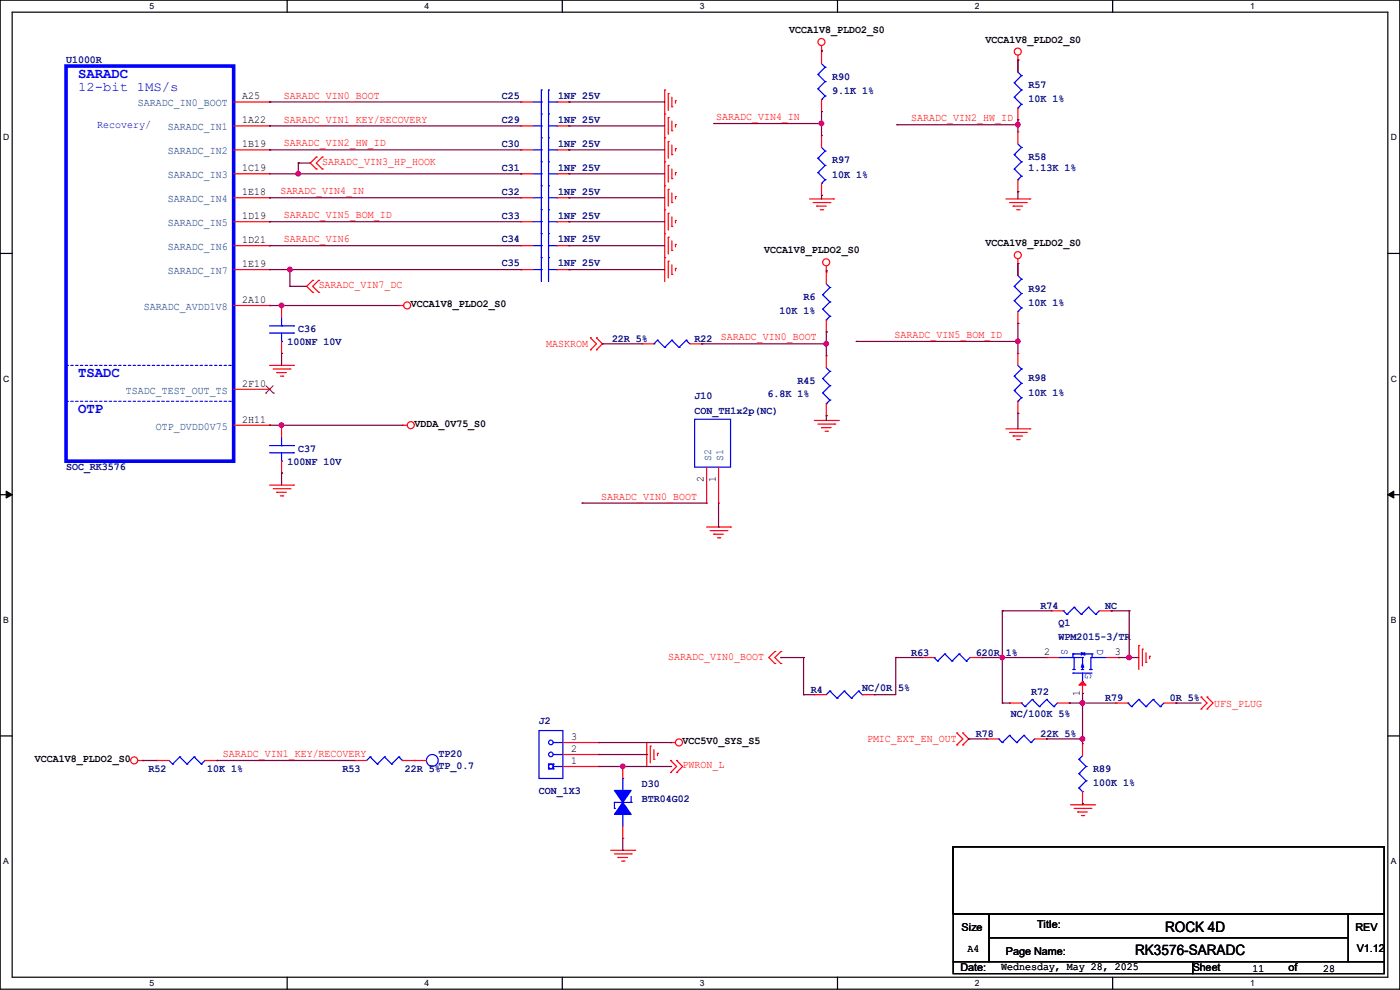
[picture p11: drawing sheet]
<svg xmlns="http://www.w3.org/2000/svg" width="297mm" height="210mm" viewBox="0 0 297 210" stroke-linecap="round" stroke-linejoin="round" font-family="sans-serif">
<path d="M0 0h297v209.8h-297zM2.6 2.6h291.8v204.7h-291.8z" fill="none" stroke="#000" stroke-width=".25"/>
<g fill="#fff">
<path d="M31.8 .3h.9v2h-.9z"/>
<path d="M31.8 207.6h.9v2h-.9z"/>
</g>
<path d="M60.9 0v2.6M60.9 207.3v2.5" fill="none" stroke="#000" stroke-width=".25"/>
<g fill="#fff">
<path d="M90.1 .3h1v2h-1z"/>
<path d="M90.1 207.6h1v2h-1z"/>
</g>
<path d="M119.3 0v2.6M119.3 207.3v2.5" fill="none" stroke="#000" stroke-width=".25"/>
<g fill="#fff">
<path d="M148.5 .3h.9v2h-.9z"/>
<path d="M148.5 207.6h.9v2h-.9z"/>
</g>
<path d="M177.7 0v2.6M177.7 207.3v2.5" fill="none" stroke="#000" stroke-width=".25"/>
<g fill="#fff">
<path d="M206.8 .3h1v2h-1z"/>
<path d="M206.8 207.6h1v2h-1z"/>
</g>
<path d="M236.1 0v2.6M236.1 207.3v2.5" fill="none" stroke="#000" stroke-width=".25"/>
<g fill="#fff">
<path d="M265.2 .3h1v2h-1z"/>
<path d="M265.2 207.6h1v2h-1z"/>
<path d="M.7 28.2h1.2v1.9h-1.2z"/>
<path d="M295.1 28.2h1.2v1.9h-1.2z"/>
<path d="M.7 79.3h1.2v2h-1.2z"/>
<path d="M295.1 79.3h1.2v2h-1.2z"/>
</g>
<path d="M0 53.8h2.6M294.4 53.8h2.6" fill="none" stroke="#000" stroke-width=".25"/>
<g fill="#fff">
<path d="M.7 130.5h1.2v2h-1.2z"/>
<path d="M295.1 130.5h1.1v2h-1.1z"/>
</g>
<path d="M0 104.9h2.6M294.4 104.9h2.6" fill="none" stroke="#000" stroke-width=".25"/>
<path d="M1.3 104.2l1.3 .7-1.3 .8zM294.4 104.9l1.3-.7v1.5z" fill="#000" stroke="#000" stroke-width=".21"/>
<g fill="#fff">
<path d="M.7 181.7h1.2v2h-1.2z"/>
<path d="M295.1 181.7h1.1v2h-1.1z"/>
</g>
<path d="M0 156.1h2.6M294.4 156.1h2.6M202.2 179.6h91.5v14.2h-91.5zM202.2 193.8h7.6v10.2h-7.6zM209.8 193.8h76.2v5.1h-76.2zM209.8 198.9h76.2v5.1h-76.2zM286 193.8h7.7v10.2h-7.7zM202.2 204h50.8v2.5h-50.8zM253 204h40.7v2.5h-40.7z" fill="none" stroke="#000" stroke-width=".25"/>
<g fill="none" stroke="#f00" stroke-width=".25">
<path d="M141 19.1h.1M141 19.1v40.6M141.8 19.9h.1M141.8 19.9v3.5M174.3 10.7h.1M174.3 11h.1M174.3 9.7v1M174.3 11v2.5M215.9 12.7h.1M215.9 11.7v3.6M49.6 36.9h7.6M49.6 26.7h7.6"/>
<path d="M49.6 21.6h7.6M49.6 31.8h7.6M57.2 21.6h.1M57.2 26.7h.1M57.2 31.8h.1M57.2 36.9h.1M67.1 33.3h.1M67.1 35.9h.1M67.1 33.3l-1.3 1.3 1.3 1.3M68.4 35.9h.1M68.4 33.3h.1M68.4 33.3l-1.3 1.3 1.3 1.3"/>
<path d="M110.5 36.9h.1M110.5 26.7h.1M110.5 21.6h.1M110.5 31.8h.1M110.5 36.9h2.6M110.5 26.7h2.6M110.5 21.6h2.6M110.5 31.8h2.6M118.2 36.9h2.5M118.2 26.7h2.5M118.2 21.6h2.5M118.2 31.8h2.5"/>
<path d="M120.7 36.9h.1M120.7 26.7h.1M120.7 21.6h.1M120.7 31.8h.1M141 24.2h.1M141 29.3h.1M141 34.3h.1M141 39.4h.1M141.8 24.9h.1M141.8 30h.1M141.8 35.1h.1M141.8 24.9v3.6"/>
<path d="M141.8 30v3.6M141.8 35.1v3.6M142.5 22.6h.1M142.5 27.7h.1M142.5 32.8h.1M142.5 37.9h.1M142.5 20.6v2M142.5 25.7v2M142.5 30.8v2M142.5 35.9v2M143.3 21.4h.1M143.3 26.5h.1"/>
<path d="M143.3 31.5h.1M143.3 36.6h.1M143.3 21.4v.5M143.3 26.5v.5M143.3 31.5v.5M143.3 36.6v.5M174.3 23.7h.1M174.3 28.7h.1M174.3 21.1v2.6M174.3 28.7v2.6M174.3 38.9v2.5M215.9 25.4h.1"/>
<path d="M215.9 28h.1M215.9 22.9v2.5M215.9 28v2.5M215.9 38.1v2.6M49.6 52.1h7.6M49.6 42h7.6M49.6 47h7.6M49.6 57.2h7.6M57.2 42h.1M57.2 47h.1M57.2 52.1h.1M57.2 57.2h.1"/>
<path d="M66.3 59.5h.1M66.3 59.5l-1.2 1.2 1.2 1.3M67.6 59.5h.1M67.6 59.5l-1.3 1.2 1.3 1.3M110.5 52.1h.1M110.5 42h.1M110.5 47h.1M110.5 57.2h.1M110.5 52.1h2.6M110.5 42h2.6M110.5 47h2.6M110.5 57.2h2.6"/>
<path d="M118.2 52.1h2.5M118.2 42h2.5M118.2 47h2.5M118.2 57.2h2.5M120.7 52.1h.1M120.7 42h.1M120.7 47h.1M120.7 57.2h.1M141 44.5h.1M141 49.6h.1M141 54.7h.1M141.8 40.2h.1"/>
<path d="M141.8 45.3h.1M141.8 50.3h.1M141.8 55.4h.1M141.8 40.2v3.5M141.8 45.3v3.5M141.8 50.3v3.6M141.8 55.4v3.6M142.5 43h.1M142.5 48h.1M142.5 53.1h.1M142.5 58.2h.1M142.5 40.9v2.1"/>
<path d="M142.5 46v2M142.5 51.1v2M142.5 56.2v2M143.3 41.7h.1M143.3 46.8h.1M143.3 51.9h.1M143.3 56.9h.1M143.3 41.7v.5M143.3 46.8v.5M143.3 51.9v.5M143.3 56.9v.5M171.7 42.2h5.1"/>
<path d="M172.5 43h3.6M173.3 43.7h.1M173.3 43.7h2M174 44.5h.5M174.3 41.4h.1M174.5 44.5h.1M175.3 57.4h.1M175.3 57.7h.1M175.3 56.4v1M175.3 57.7v2.5M176.1 43h.1M176.8 42.2h.1"/>
<path d="M213.4 42.2h5.1M214.2 43h3.5M214.9 43.7h.1M214.9 43.7h2.1M215.7 44.5h.5M215.9 55.9h.1M215.9 40.7h.1M215.9 54.9v3.6M216.2 44.5h.1M217.7 43h.1M218.5 42.2h.1M49.6 64.8h7.6"/>
<path d="M57.2 64.8h.1M57.2 77.5h5.1M58 78.3h3.5M58.7 79h.1M58.7 79h2M59.5 79.8h.5M59.7 64.8h.1M59.7 75h.1M59.7 64.8v2.6M59.7 72.4v2.6M60 79.8h.1M61.5 78.3h.1"/>
<path d="M62.3 77.5h.1M66.3 62h.1M67.6 62h.1M84.6 64.8h.1M84.6 64.8h1M125.3 71.7h.1M125.3 74.2h.1M125.3 71.7l1.2 1.2-1.2 1.3M126.5 74.2h.1M126.5 71.7h.1M126.5 71.7l1.3 1.2-1.3 1.3M136.2 72.9h.1"/>
<path d="M136.2 72.9h2.5M146.3 72.9h2.6M148.9 72.9h.1M175.3 70.4h.1M175.3 75.5h.1M175.3 67.9v2.5M175.3 75.5v2.5M215.9 75h.1M215.9 68.6h.1M215.9 66.1v2.5M215.9 75v2.5M49.6 90.2h7.6"/>
<path d="M49.6 82.6h7.6M57.2 82.6h.1M57.2 90.2h.1M59.7 90.2h.1M59.7 90.2v2.6M59.7 97.8v2.6M85.4 90.2h.1M85.4 90.2h1M149.9 99.1v7.6M152.4 99.1v7.6M172.8 89.2h5M173.5 90h3.6"/>
<path d="M174.3 90.7h.1M174.3 90.7h2M175 91.5h.6M175.3 88.2h.1M175.3 85.6v2.6M175.6 91.5h.1M177.1 90h.1M177.8 89.2h.1M213.4 91h5.1M214.2 91.7h3.5M214.9 92.5h.1M214.9 92.5h2.1"/>
<path d="M215.7 93.3h.5M215.9 87.7h.1M215.9 85.1v2.6M216.2 93.3h.1M217.7 91.7h.1M218.5 91h.1M57.2 102.9h5.1M58 103.7h3.5M58.7 104.4h.1M58.7 104.4h2M59.5 105.2h.5M59.7 100.4h.1"/>
<path d="M60 105.2h.1M61.5 103.7h.1M62.3 102.9h.1M149.9 106.7h.1M149.9 111.8h5.1M150.7 112.6h3.5M151.4 113.3h.1M151.4 113.3h2.1M152.2 114.1h.5M152.4 106.7h.1M152.7 114.1h.1M154.2 112.6h.1"/>
<path d="M155 111.8h.1M164.4 138.2h.1M164.4 138.2l-1.3 1.3 1.3 1.3M165.7 138.2h.1M165.7 138.2l-1.3 1.3 1.3 1.3M195.6 139.5h.1M195.6 139.5h2.6M205.8 139.5h2.5M208.3 139.5h.1M222 139.5h.1M222 139.5h2.6M223.1 129.6h.1"/>
<path d="M223.1 129.6h2.5M233.2 129.6h2.6M234.7 139.5h2.6M235.8 129.6h.1M237.3 139.5h.1M241.6 136.9h.1M241.6 136.9v5.1M242.4 137.7h.1M242.4 137.7v3.6M243.1 138.5v2M243.9 139.2h.1M243.9 139.2v.5"/>
<path d="M119.4 157.5h7.6M127 157.5h.1M137.2 157.5h.1M137.2 157.5v5.1M138 158.3h.1M138 158.3v3.5M138.7 159v2.1M139.5 159.8h.1M139.5 159.8v.5M142.3 157.5h.1M142.3 157.5h1M164.4 140.8h.1"/>
<path d="M165.7 140.8h.1M172.8 147.4h.1M172.8 147.4h2.5M182.9 147.4h2.6M185.5 147.4h.1M203 158h.1M203 155.5h.1M203 155.5l1.3 1.3-1.3 1.2M204.3 155.5h.1M204.3 158h.1M204.3 155.5l1.2 1.3-1.2 1.2M209.3 156.8h.1"/>
<path d="M209.3 156.8h2.6M214.2 149.1h.1M214.2 149.1h2.5M219.5 156.8h2.5M222 156.8h.1M224.3 149.1h2.6M226.9 149.1h.1M229.7 157.8h.1M229.7 147.1h.1M229.7 144.6v2.5M229.7 157.8v2.5M236.8 149.1h.1"/>
<path d="M236.8 149.1h2.5M243.1 140.5h.1M246.9 149.1h2.6M249.5 149.1h.1M254.8 150.4h.1M254.8 147.9h.1M254.8 147.9l1.3 1.2-1.3 1.3M256.1 150.4h.1M256.1 147.9h.1M256.1 147.9l1.2 1.2-1.2 1.3M29.3 161.3h1M30.3 161.3h.1"/>
<path d="M33.3 161.3h.1M33.3 161.3h2.6M43.5 161.3h2.5M46 161.3h.1M75.2 161.3h.1M75.2 161.3h2.6M85.4 161.3h5.1M87.9 161.3h.1M119.4 162.6h7.6M119.4 160.1h7.6M127 162.6h.1M127 160.1h.1"/>
<path d="M132.1 177.8h.1M132.1 162.6h.1M132.1 162.6v2.5M132.1 175.3v2.5M138.7 161.1h.1M142.3 161.3h.1M142.3 163.9h.1M142.3 161.3l1.3 1.3-1.3 1.3M143.6 161.3h.1M143.6 163.9h.1M143.6 161.3l1.2 1.3-1.2 1.3M227.1 170.7h5.1"/>
<path d="M227.9 171.5h3.5M228.6 172.3h.1M228.6 172.3h2.1M229.4 173h.5M229.7 170.5h.1M229.7 167.9v2.6M229.9 173h.1M231.4 171.5h.1M232.2 170.7h.1M129.6 180.4h5.1M130.3 181.1h3.6M131.1 181.9h.1"/>
<path d="M131.1 181.9h2M131.9 182.7h.5M132.4 182.7h.1M133.9 181.1h.1M134.7 180.4h.1"/>
<circle cx="174.3" cy="8.9" r=".74"/>
<circle cx="215.9" cy="10.9" r=".74"/>
<circle cx="175.3" cy="55.6" r=".74"/>
<circle cx="215.9" cy="54.1" r=".74"/>
<circle cx="86.4" cy="64.8" r=".74"/>
<circle cx="87.1" cy="90.2" r=".74"/>
<circle cx="144" cy="157.5" r=".74"/>
<circle cx="28.5" cy="161.3" r=".74"/>
</g>
<g fill="none" stroke="#00f" stroke-width=".25">
<path d="M114.9 19.1h.1M114.9 19.1v40.6M116.4 19.1h.1M116.4 19.1v40.6M173.5 15.8h.1M173.5 18.8h.1M173.5 15.8l1.5 1.5M173.5 18.8l1.5 1.6M174.3 13.5l.7 .8M175 14.3h.1M175 17.3h.1M175 14.3l-1.5 1.5"/>
<path d="M175 17.3l-1.5 1.5M215.2 17.6h.1M215.2 17.6l1.5 1.5M215.9 15.3l.8 .7M216.7 16h.1M216.7 19.1h.1M216.7 16l-1.5 1.6M216.7 19.1l-1.5 1.5M113.1 36.9h1.8M113.1 26.7h1.8M113.1 21.6h1.8M113.1 31.8h1.8"/>
<path d="M114.9 36.9h.1M114.9 34.3h.1M114.9 26.7h.1M114.9 24.2h.1M114.9 21.6h.1M114.9 39.4h.1M114.9 31.8h.1M114.9 29.3h.1M116.4 34.3h.1M116.4 24.2h.1M116.4 39.4h.1M116.4 29.3h.1"/>
<path d="M116.4 36.9h1.8M116.4 26.7h1.8M116.4 21.6h1.8M116.4 31.8h1.8M118.2 36.9h.1M118.2 26.7h.1M118.2 21.6h.1M118.2 31.8h.1M173.5 33.6h.1M173.5 36.6h.1M173.5 33.6l1.5 1.5M173.5 36.6l1.5 1.5"/>
<path d="M174.3 21.1h.1M174.3 38.9h.1M174.3 31.3l.7 .7M175 20.4h.1M175 32h.1M175 35.1h.1M175 38.1h.1M175 20.4l-.7 .7M175 32l-1.5 1.6M175 35.1l-1.5 1.5M175 38.1l-.7 .8M215.2 20.6h.1"/>
<path d="M215.2 32.8h.1M215.2 35.9h.1M215.2 20.6l1.5 1.5M215.2 32.8l1.5 1.5M215.2 35.9l1.5 1.5M215.9 22.9h.1M215.9 38.1h.1M215.9 30.5l.8 .8M216.7 22.1h.1M216.7 31.3h.1M216.7 34.3h.1M216.7 37.4h.1"/>
<path d="M216.7 22.1l-.8 .8M216.7 31.3l-1.5 1.5M216.7 34.3l-1.5 1.6M216.7 37.4l-.8 .7M113.1 52.1h1.8M113.1 42h1.8M113.1 47h1.8M113.1 57.2h1.8M114.9 52.1h.1M114.9 49.6h.1M114.9 42h.1M114.9 47h.1"/>
<path d="M114.9 44.5h.1M114.9 57.2h.1M114.9 54.7h.1M116.4 49.6h.1M116.4 44.5h.1M116.4 54.7h.1M116.4 52.1h1.8M116.4 42h1.8M116.4 47h1.8M116.4 57.2h1.8M118.2 52.1h.1M118.2 42h.1"/>
<path d="M118.2 47h.1M118.2 57.2h.1M215.9 58.5l.8 .7M216.7 59.2h.1M216.7 59.2l-1.5 1.5M57.2 70.7h5.1M57.2 69.1h5.1M59.7 72.4h.1M59.7 69.1h.1M59.7 67.4v1.7M59.7 70.7v1.7M62.3 70.7h.1"/>
<path d="M62.3 69.1h.1M138.7 72.9h.1M139.5 72.2h.1M139.5 72.2l1.5 1.5M139.5 72.2l-.8 .7M141 73.7h.1M142.5 72.2h.1M142.5 72.2l1.6 1.5M142.5 72.2l-1.5 1.5M144.1 73.7h.1M145.6 72.2h.1M145.6 72.2l.7 .7"/>
<path d="M145.6 72.2l-1.5 1.5M174.5 62.5h.1M174.5 65.6h.1M174.5 62.5l1.6 1.6M174.5 65.6l1.6 1.5M175.3 67.9h.1M175.3 60.2l.8 .8M175.3 78l.8 .8M176.1 61h.1M176.1 64.1h.1M176.1 67.1h.1M176.1 78.8h.1"/>
<path d="M176.1 61l-1.6 1.5M176.1 64.1l-1.6 1.5M176.1 67.1l-.8 .8M176.1 78.8l-1.6 1.5M215.2 79.8h.1M215.2 60.7h.1M215.2 63.8h.1M215.2 79.8l1.5 1.5M215.2 60.7l1.5 1.6M215.2 63.8l1.5 1.5M215.9 66.1h.1M215.9 77.5l.8 .8"/>
<path d="M216.7 78.3h.1M216.7 62.3h.1M216.7 65.3h.1M216.7 78.3l-1.5 1.5M216.7 62.3l-1.5 1.5M216.7 65.3l-.8 .8M57.2 96.1h5.1M57.2 94.5h5.1M59.7 97.8h.1M59.7 94.5h.1M59.7 92.8v1.7M59.7 96.1v1.7"/>
<path d="M62.3 96.1h.1M62.3 94.5h.1M147.4 88.9h7.6v10.2h-7.6zM174.5 80.3h.1M174.5 83.4h.1M174.5 80.3l1.6 1.5M174.5 83.4l1.6 1.5M175.3 85.6h.1M176.1 81.8h.1M176.1 84.9h.1M176.1 81.8l-1.6 1.6M176.1 84.9l-.8 .7"/>
<path d="M215.2 82.8h.1M215.2 82.8l1.5 1.6M215.9 85.1h.1M216.7 81.3h.1M216.7 84.4h.1M216.7 81.3l-1.5 1.5M216.7 84.4l-.8 .7M198.2 139.5h.1M198.2 139.5l.7 .8M200.4 138.7h.1M200.4 138.7l1.6 1.6M200.4 138.7l-1.5 1.6"/>
<path d="M203.5 138.7h.1M203.5 138.7l1.5 1.6M203.5 138.7l-1.5 1.6M205.8 139.5l-.8 .8M224.6 139.5h.1M224.6 139.5h5.1M225.6 129.6h.1M225.6 129.6l.8 .7M226.4 130.3h.1M227.1 139.5h.1M227.6 138.7h.1M227.6 138.7v.8"/>
<path d="M227.6 138.7h1.8M227.9 139.5h.1M227.9 128.8h.1M227.9 139.5v2.5M227.9 128.8l1.5 1.5M227.9 128.8l-1.5 1.5M229.4 138.5h.1M229.4 130.3h.1M229.4 138.5v.5M229.7 139.5h.1M229.7 139.5v1.3M230.2 138.7h1.5"/>
<path d="M230.9 128.8h.1M230.9 128.8l1.6 1.5M230.9 128.8l-1.5 1.5M231.4 139.5h.1M231.4 139.5h3.3M231.4 139.5v2.5M231.7 138.7h.1M231.7 139.5h.1M231.7 138.7v.8M232.2 139.5h.1M232.5 130.3h.1M233.2 129.6l-.7 .7"/>
<path d="M114.3 155h5.1v10.1h-5.1zM117.4 157.5h.1M117.4 157.5h2M176.1 146.6h.1M176.1 146.6l-.8 .8M176.1 146.6l1.5 1.5M177.6 148.1h.1M179.1 146.6h.1M179.1 146.6l-1.5 1.5M179.1 146.6l1.5 1.5M180.6 148.1h.1M182.2 146.6h.1"/>
<path d="M182.2 146.6l-1.6 1.5M182.2 146.6l.7 .8M182.9 147.4h.1M198.9 140.3h.1M202 140.3h.1M205 140.3h.1M211.9 156.8h.1M211.9 156.8l.7 .7M212.6 157.5h.1M214.2 156h.1M214.2 156l1.5 1.5M214.2 156l-1.6 1.5"/>
<path d="M215.7 157.5h.1M216.7 149.1h.1M216.7 149.1l.8 .8M217.2 156h.1M217.2 156l1.5 1.5M217.2 156l-1.5 1.5M217.5 149.9h.1M218.7 157.5h.1M219 148.4h.1M219 148.4l1.5 1.5M219 148.4l-1.5 1.5M219.5 156.8l-.8 .7"/>
<path d="M220.5 149.9h.1M222 148.4h.1M222 148.4l1.6 1.5M222 148.4l-1.5 1.5M223.6 149.9h.1M224.3 149.1l-.7 .8M227.6 142h.1M227.6 142.8h.1M227.6 142h.5M227.6 142.8h4.1M229.4 142h.1M229.4 142h.5"/>
<path d="M229.7 144.6h.1M229.7 141.5h.1M229.7 141.5v.5M229.7 142.8v1.8M231.2 142h.1M231.2 142h.5M231.4 142h.1M239.3 149.1h.1M239.3 149.1l.8 .8M240.1 149.9h.1M241.6 148.4h.1M241.6 148.4l-1.5 1.5"/>
<path d="M241.6 148.4l1.5 1.5M243.1 149.9h.1M244.6 148.4h.1M244.6 148.4l-1.5 1.5M244.6 148.4l1.6 1.5M246.2 149.9h.1M246.9 149.1l-.7 .8M35.9 161.3l.7 .8M36.6 162.1h.1M38.1 160.6h.1M38.1 160.6l-1.5 1.5M38.1 160.6l1.6 1.5"/>
<path d="M39.7 162.1h.1M41.2 160.6h.1M41.2 160.6l-1.5 1.5M41.2 160.6l1.5 1.5M42.7 162.1h.1M43.5 161.3h.1M43.5 161.3l-.8 .8M78.5 160.6h.1M78.5 160.6l-.7 .7M78.5 160.6l1.6 1.5M80.1 162.1h.1M81.6 160.6h.1"/>
<path d="M81.6 160.6l-1.5 1.5M81.6 160.6l1.5 1.5M83.1 162.1h.1M84.6 160.6h.1M84.6 160.6l-1.5 1.5M84.6 160.6l.8 .7M85.4 161.3h.1M116.4 162.1h.1M116.4 163.1h.1M116.4 162.1v1M116.4 163.1h1M116.4 162.1h1"/>
<path d="M117.4 160.1h.1M117.4 163.1h.1M117.4 162.6h.1M117.4 162.1h.1M117.4 160.1h2M117.4 162.6h2M117.4 162.1v1M130.3 170.2h.1M130.3 171.5h.1M130.3 170.2h3.6M130.3 170.2v1.3M132.1 172.8h.1"/>
<path d="M132.1 165.1h.1M132.1 165.1v2.6M132.1 172.8v2.5M133.9 170.2h.1M133.9 169v1.2M228.9 161.1h.1M228.9 164.1h.1M228.9 167.2h.1M228.9 161.1l1.5 1.5M228.9 164.1l1.5 1.6M228.9 167.2l.8 .7M229.7 167.9h.1"/>
<path d="M229.7 160.3l-.8 .8M230.4 162.6h.1M230.4 165.7h.1M230.4 162.6l-1.5 1.5M230.4 165.7l-1.5 1.5"/>
<circle cx="116.9" cy="157.5" r=".49"/>
<circle cx="91.7" cy="161.3" r="1.25"/>
<circle cx="116.9" cy="160" r=".49"/>
<circle cx="116.9" cy="162.6" r=".49"/>
</g>
<g fill="#00f" stroke="#00f" stroke-width=".25">
<path d="M132.1 170.2l1.8 2.6h-3.6z" fill-rule="evenodd"/>
<path d="M130.3 167.7h3.6l-1.8 2.5z" fill-rule="evenodd"/>
<path d="M229.4 138.7l.8-.2v.5z" fill-rule="evenodd"/>
<path d="M229.7 140.8l.2 .7h-.5z" fill-rule="evenodd"/>
</g>
<path d="M228.9 145.3l.8-.7 .7 .7z" fill="#f00" stroke="#f00" stroke-width=".25"/>
<path d="M14 14h35.6v83.8h-35.6z" fill="none" stroke="#00f" stroke-width=".76"/>
<path d="M14 77.5h35.6M49.6 77.5h.1M14 85.1h35.6M49.6 85.1h.1" fill="none" stroke="#00f" stroke-width=".25" stroke-dasharray=".5 .5"/>
<path d="M56.4 83.4h.1M56.4 81.8l1.6 1.6M58 81.8l-1.6 1.6M58 83.4h.1" fill="none" stroke="#7f3f00" stroke-width=".21"/>
<g fill="none" stroke="#7f003f" stroke-width=".25">
<path d="M174.3 10.7h.1M174.3 10.7v.3M215.9 12.7h.1M215.9 12.7v2.6M57.2 21.6h.1M57.2 26.7h.1M57.2 31.8h.1M57.2 21.6h53.3M57.2 26.7h53.3M57.2 31.8h53.3M57.2 36.9h53.3M63.3 36.9h.1"/>
<path d="M63.3 34.6h.1M63.3 34.6h2.5M63.3 34.6v2.3M110.5 36.9h.1M120.7 26.7h.1M120.7 31.8h.1M120.7 21.6h.1M120.7 36.9h.1M120.7 21.6h20.3M120.7 26.7h20.3M120.7 31.8h20.3M120.7 36.9h20.3"/>
<path d="M151.4 26.2h.1M151.4 26.2h22.9M174.3 23.7h.1M174.3 26.2h.1M174.3 23.7v5M190.3 26.5h.1M190.3 26.5h25.6M215.9 26.5h.1M215.9 25.4h.1M215.9 25.4v2.6M57.2 42h.1M57.2 47h.1"/>
<path d="M57.2 52.1h.1M57.2 42h53.3M57.2 47h53.3M57.2 52.1h53.3M57.2 57.2h53.3M61.5 57.2h.1M61.5 57.2v3.5M110.5 57.2h.1M120.7 42h.1M120.7 47h.1M120.7 52.1h.1M120.7 57.2h.1"/>
<path d="M120.7 42h20.3M120.7 47h20.3M120.7 52.1h20.3M120.7 57.2h20.3M174.3 41.4h.1M174.3 41.4v.8M175.3 57.4h.1M175.3 57.4v.3M215.9 40.7h.1M215.9 55.9h.1M215.9 40.7v1.5M215.9 55.9v2.6"/>
<path d="M57.2 64.8h.1M57.2 64.8h27.4M59.7 64.8h.1M59.7 75h.1M59.7 75v2.5M61.5 60.7h.1M61.5 60.7h3.6M127.8 72.9h.1M127.8 72.9h8.4M148.9 72.9h.1M148.9 72.9h26.4M175.3 70.4h.1"/>
<path d="M175.3 72.9h.1M175.3 70.4v5.1M181.7 72.4h.1M181.7 72.4h34.2M215.9 72.4h.1M215.9 68.6h.1M215.9 68.6v6.4M57.2 90.2h.1M57.2 90.2h28.2M59.7 90.2h.1M175.3 88.2h.1M175.3 88.2v1"/>
<path d="M215.9 87.7h.1M215.9 87.7v3.3M59.7 100.4h.1M59.7 100.4v2.5M123.5 106.7h.1M123.5 106.7h26.4M152.4 111.8h.1M152.4 106.7v5.1M165.7 139.5h.1M165.7 139.5h4.8M170.5 139.5h.1M170.5 139.5v7.9"/>
<path d="M190 139.5h.1M190 139.5h5.6M190 139.5v7.9h-4.5M208.3 139.5h.1M208.3 139.5h13.7M212.6 139.5h.1M212.6 129.6h.1M212.6 129.6v19.5M212.6 129.6h10.5M235.8 129.6h.1M235.8 129.6h3.8M237.3 139.5h.1"/>
<path d="M237.3 139.5h4.3M239.6 129.6h.1M239.6 139.5h.1M239.6 129.6v9.9M127 157.5h15.3M142.3 157.5h.1M170.5 147.4h.1M170.5 147.4h2.3M185.5 147.4h.1M205.5 156.8h.1M205.5 156.8h3.8M212.6 149.1h.1"/>
<path d="M212.6 149.1h1.6M222 156.8h.1M222 156.8h7.7M226.9 149.1h.1M226.9 149.1h9.9M229.7 149.1h.1M229.7 147.1h.1M229.7 156.8h.1M229.7 147.1v10.7M249.5 149.1h.1M249.5 149.1h5.3M30.3 161.3h.1"/>
<path d="M30.3 161.3h3M46 161.3h.1M46 161.3h29.2M127 160.1h10.2M127 162.6h15.3M132.1 162.6h.1M132.1 177.8v2.6M137.2 160.1h.1M142.3 162.6h.1M229.7 170.5h.1M229.7 170.5v.2M132.1 180.4h.1"/>
</g>
<g fill="#f0f" stroke="#f0f" stroke-width=".25">
<circle cx="174.3" cy="26.2" r=".49"/>
<circle cx="59.7" cy="90.2" r=".49"/>
<circle cx="59.7" cy="64.8" r=".49"/>
<circle cx="215.9" cy="26.4" r=".49"/>
<circle cx="215.9" cy="72.4" r=".49"/>
<circle cx="229.6" cy="156.7" r=".49"/>
<circle cx="175.3" cy="72.9" r=".49"/>
<circle cx="229.6" cy="149.1" r=".49"/>
<circle cx="61.5" cy="57.2" r=".49"/>
<circle cx="63.3" cy="36.9" r=".49"/>
<circle cx="212.6" cy="139.5" r=".49"/>
<circle cx="239.5" cy="139.5" r=".49"/>
<circle cx="132.1" cy="162.6" r=".49"/>
</g>
<g font-size="3" fill="#00f">
<text x="16.6" y="16.6">SARADC</text>
<text x="16.6" y="80.1">TSADC</text>
<text x="16.6" y="87.7">OTP</text>
</g>
<g font-size="3">
<text x="247.2" y="197.6">ROCK 4D</text>
<text x="240.8" y="202.7">RK3576-SARADC</text>
</g>
<text font-size="2.8" fill="#00f" x="16.6" y="19.3">12-bit 1MS/s</text>
<g font-size="2.3">
<text x="167.4" y="7">VCCA1V8_PLDO2_S0</text>
<text x="209.1" y="9">VCCA1V8_PLDO2_S0</text>
<text x="51.4" y="21.1">A25</text>
<text x="51.4" y="26.2">1A22</text>
<text x="51.4" y="31.2">1B19</text>
<text x="51.4" y="36.3">1C19</text>
<text x="51.4" y="41.4">1E18</text>
<text x="51.4" y="46.5">1D19</text>
<text x="51.4" y="51.6">1D21</text>
<text x="162.1" y="53.7">VCCA1V8_PLDO2_S0</text>
<text x="209.1" y="52.2">VCCA1V8_PLDO2_S0</text>
<text x="51.4" y="56.6">1E19</text>
<text x="51.4" y="64.3">2A10</text>
<text x="87.2" y="65.2">VCCA1V8_PLDO2_S0</text>
<text x="51.4" y="82">2F10</text>
<text x="51.4" y="89.7">2H11</text>
<text x="87.9" y="90.6">VDDA_0V75_S0</text>
<text x="149.4" y="102.2" transform="rotate(-90 149.4 102.2)">2</text>
<text x="151.9" y="102.2" transform="rotate(-90 151.9 102.2)">1</text>
<text x="221.5" y="138.9">2</text>
<text x="236.5" y="138.9">3</text>
<text x="229.1" y="147.6" transform="rotate(-90 229.1 147.6)">1</text>
<text x="7.4" y="161.7">VCCA1V8_PLDO2_S0</text>
<text x="121.2" y="159.5">2</text>
<text x="121.2" y="157">3</text>
<text x="144.8" y="157.9">VCC5V0_SYS_S5</text>
<text x="121.2" y="162.1">1</text>
<text x="204" y="197.4">Size</text>
<text x="220" y="196.9">Title:</text>
<text x="287.6" y="197.4">REV</text>
<text x="205.3" y="202.1">A4</text>
<text x="213.4" y="202.5">Page Name:</text>
<text x="287.8" y="202">V1.12</text>
<text x="203.8" y="206.1">Date:</text>
<text x="212.4" y="205.9">Wednesday, May 28, 2025</text>
<text x="253" y="206.1">Sheet</text>
<text x="265.7" y="206.1">11</text>
<text x="273.3" y="206.1">of</text>
<text x="280.7" y="206.1">28</text>
</g>
<g font-size="2.3" fill="#00007f">
<text x="14" y="13.3">U1000R</text>
<text x="176.6" y="16.9">R90</text>
<text x="106.5" y="21">C25</text>
<text x="118.4" y="21">1NF 25V</text>
<text x="176.6" y="19.9">9.1K 1%</text>
<text x="218.2" y="18.7">R57</text>
<text x="218.2" y="21.7">10K 1%</text>
<text x="106.5" y="26">C29</text>
<text x="118.4" y="26">1NF 25V</text>
<text x="106.5" y="31.1">C30</text>
<text x="118.4" y="31.1">1NF 25V</text>
<text x="176.6" y="34.7">R97</text>
<text x="218.2" y="33.9">R58</text>
<text x="106.5" y="36.2">C31</text>
<text x="106.5" y="41.3">C32</text>
<text x="118.4" y="36.2">1NF 25V</text>
<text x="118.4" y="41.3">1NF 25V</text>
<text x="176.6" y="37.7">10K 1%</text>
<text x="218.2" y="36.2">1.13K 1%</text>
<text x="106.5" y="46.4">C33</text>
<text x="118.4" y="46.4">1NF 25V</text>
<text x="106.5" y="51.4">C34</text>
<text x="118.4" y="51.4">1NF 25V</text>
<text x="106.5" y="56.5">C35</text>
<text x="118.4" y="56.5">1NF 25V</text>
<text x="170.5" y="63.6">R6</text>
<text x="218.2" y="61.8">R92</text>
<text x="218.2" y="64.9">10K 1%</text>
<text x="63.3" y="70.5">C36</text>
<text x="165.4" y="66.7">10K 1%</text>
<text x="61" y="73.3">100NF 10V</text>
<text x="129.8" y="72.5">22R 5%</text>
<text x="147.4" y="72.5">R22</text>
<text x="169.2" y="81.4">R45</text>
<text x="218.2" y="80.9">R98</text>
<text x="218.2" y="83.9">10K 1%</text>
<text x="147.4" y="84.7">J10</text>
<text x="147.4" y="87.8">CON_TH1x2p(NC)</text>
<text x="162.9" y="84.2">6.8K 1%</text>
<text x="63.3" y="95.9">C37</text>
<text x="14" y="99.7">SOC_RK3576</text>
<text x="61" y="98.7">100NF 10V</text>
<text x="220.8" y="129.2">R74</text>
<text x="234.5" y="129.2">NC</text>
<text x="224.6" y="132.7">Q1</text>
<text x="224.6" y="135.8">WPM2015-3/TR</text>
<text x="193.3" y="139.1">R63</text>
<text x="207" y="139.1">620R 1%</text>
<text x="172" y="146.9">R4</text>
<text x="182.9" y="146.7">NC/0R 5%</text>
<text x="218.7" y="147.4">R72</text>
<text x="234.5" y="148.7">R79</text>
<text x="248.2" y="148.7">0R 5%</text>
<text x="114.3" y="153.5">J2</text>
<text x="214.4" y="152">NC/100K 5%</text>
<text x="93" y="160.7">TP20</text>
<text x="207.1" y="156.3">R78</text>
<text x="220.8" y="156.3">22K 5%</text>
<text x="31.5" y="163.7">R52</text>
<text x="44" y="163.7">10K 1%</text>
<text x="72.7" y="163.7">R53</text>
<text x="85.9" y="163.7">22R 5%TP_0.7</text>
<text x="136.2" y="167">D30</text>
<text x="231.9" y="163.7">R89</text>
<text x="231.9" y="166.7">100K 1%</text>
<text x="114.3" y="168.5">CON_1X3</text>
<text x="136.2" y="170.1">BTR04G02</text>
</g>
<g font-size="2.3" fill="#003f7f">
<text x="29.3" y="22.6">SARADC_IN0_BOOT</text>
<text x="35.6" y="27.6">SARADC_IN1</text>
<text x="35.6" y="32.7">SARADC_IN2</text>
<text x="35.6" y="37.8">SARADC_IN3</text>
<text x="35.6" y="42.9">SARADC_IN4</text>
<text x="35.6" y="48">SARADC_IN5</text>
<text x="35.6" y="53">SARADC_IN6</text>
<text x="35.6" y="58.1">SARADC_IN7</text>
<text x="30.5" y="65.7">SARADC_AVDD1V8</text>
<text x="26.7" y="83.5">TSADC_TEST_OUT_TS</text>
<text x="33.1" y="91.1">OTP_DVDD0V75</text>
<text x="150.9" y="97.8" transform="rotate(-90 150.9 97.8)">S2</text>
<text x="153.4" y="97.8" transform="rotate(-90 153.4 97.8)">S1</text>
</g>
<g font-size="2.3" fill="#f00">
<text x="60.2" y="20.9">SARADC_VIN0_BOOT</text>
<text x="60.2" y="26">SARADC_VIN1_KEY/RECOVERY</text>
<text x="151.9" y="25.5">SARADC_VIN4_IN</text>
<text x="193.3" y="25.7">SARADC_VIN2_HW_ID</text>
<text x="60.2" y="31.1">SARADC_VIN2_HW_ID</text>
<text x="68.4" y="34.9">SARADC_VIN3_HP_HOOK</text>
<text x="59.5" y="41.2">SARADC_VIN4_IN</text>
<text x="60.2" y="46.3">SARADC_VIN5_BOM_ID</text>
<text x="60.2" y="51.4">SARADC_VIN6</text>
<text x="67.6" y="61.1">SARADC_VIN7_DC</text>
<text x="189.8" y="71.7">SARADC_VIN5_BOM_ID</text>
<text x="115.9" y="73.5">MASKROM</text>
<text x="153" y="72.2">SARADC_VIN0_BOOT</text>
<text x="127.6" y="106">SARADC_VIN0_BOOT</text>
<text x="141.8" y="140.1">SARADC_VIN0_BOOT</text>
<text x="257.6" y="150">UFS_PLUG</text>
<text x="47.3" y="160.6">SARADC_VIN1_KEY/RECOVERY</text>
<text x="183.9" y="157.4">PMIC_EXT_EN_OUT</text>
<text x="144.8" y="162.9">PWRON_L</text>
</g>
<g font-size="2.3" fill="#00f">
<text x="20.6" y="27.1">Recovery/</text>
<text x="225.2" y="137.7" transform="rotate(90 225.2 137.7)">S</text>
<text x="232.8" y="137.7" transform="rotate(90 232.8 137.7)">D</text>
<text x="230.2" y="142.8" transform="rotate(90 230.2 142.8)">G</text>
</g>
<g font-size="1.8">
<text x="31.7" y="1.9">5</text>
<text x="90.1" y="1.9">4</text>
<text x="148.5" y="1.9">3</text>
<text x="206.8" y="1.9">2</text>
<text x="265.2" y="1.9">1</text>
<text x=".7" y="29.8">D</text>
<text x="295.1" y="29.8">D</text>
<text x=".7" y="80.9">C</text>
<text x="295.1" y="80.9">C</text>
<text x=".7" y="132.1">B</text>
<text x="295.1" y="132.1">B</text>
<text x=".7" y="183.3">A</text>
<text x="295.1" y="183.3">A</text>
<text x="31.7" y="209.2">5</text>
<text x="90.1" y="209.2">4</text>
<text x="148.5" y="209.2">3</text>
<text x="206.8" y="209.2">2</text>
<text x="265.2" y="209.2">1</text>
</g>
</svg>
